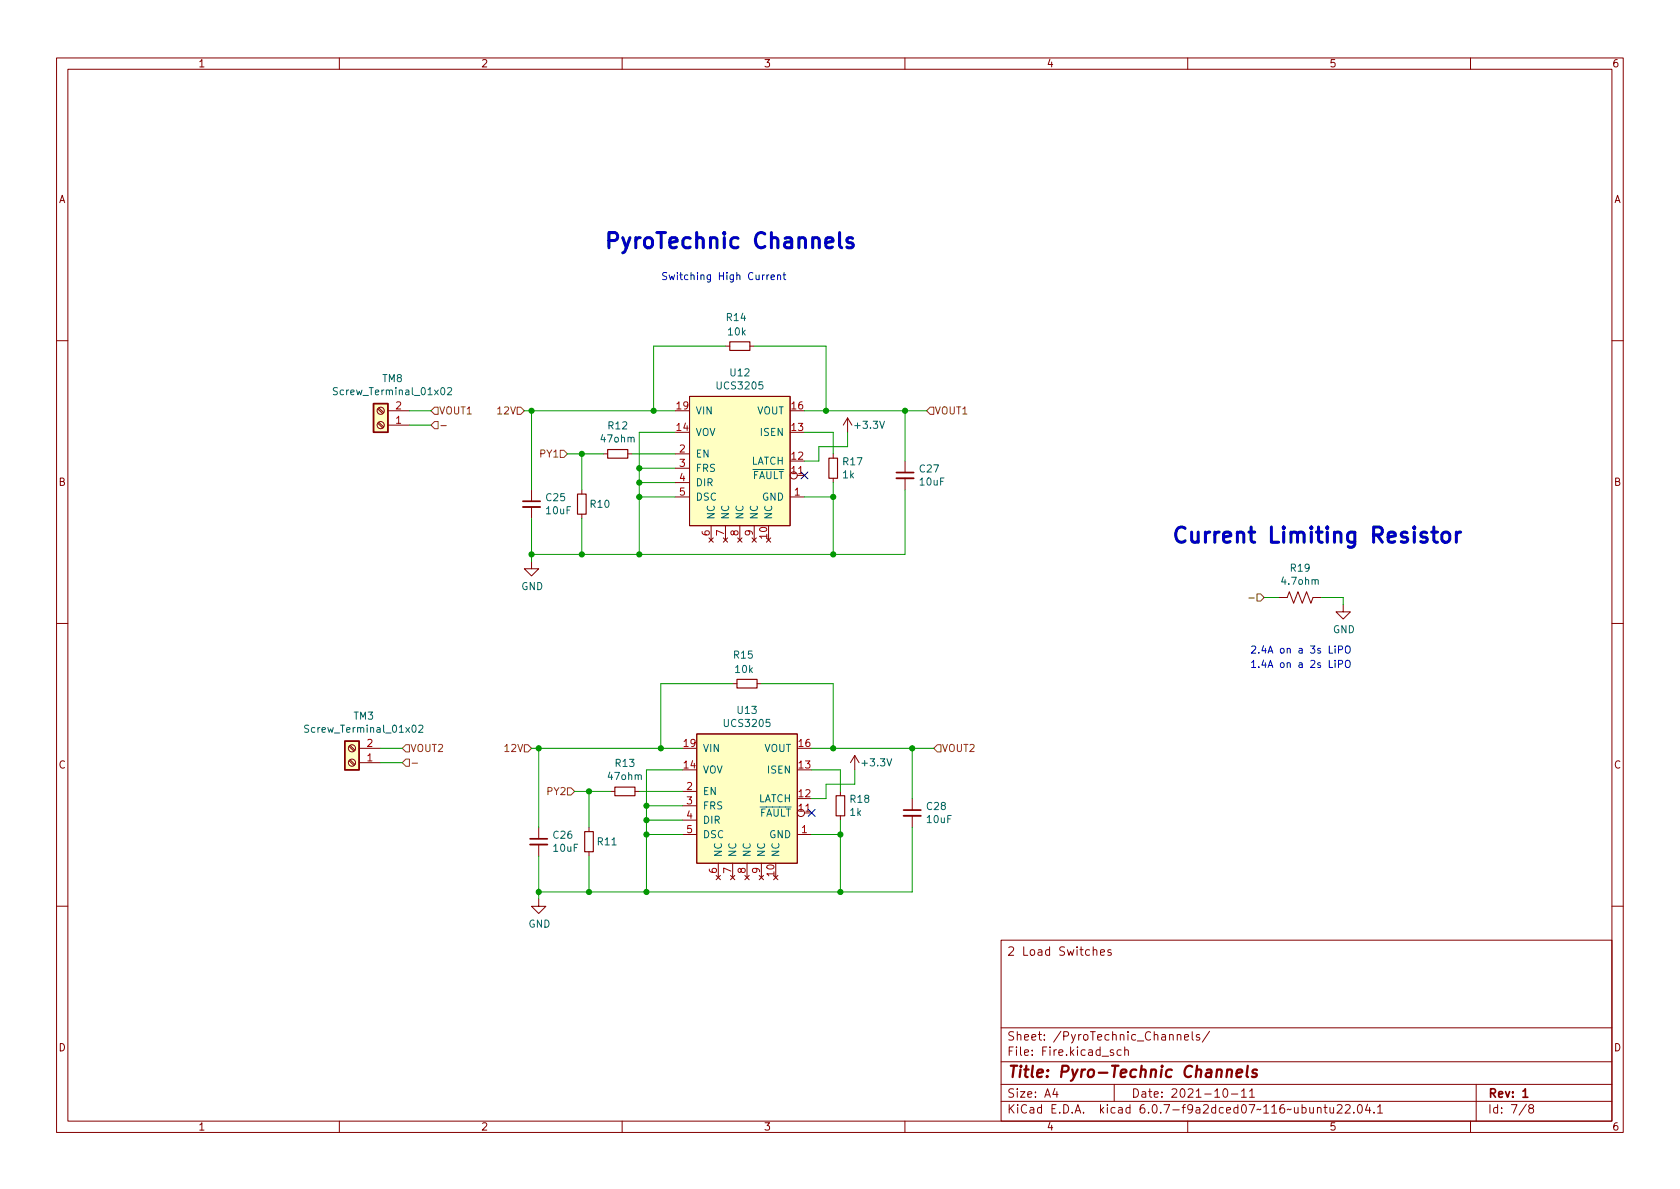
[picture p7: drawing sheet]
<svg xmlns="http://www.w3.org/2000/svg" width="297mm" height="210mm" viewBox="0 0 297 210" stroke-linecap="round" stroke-linejoin="round" font-family="sans-serif">
<g fill="none" stroke="#840000" stroke-width=".18">
<path d="M10 10.2h277v190.1h-277zM12 12.2h273v186.1h-273zM60 10.2v2M110 10.2v2M160 10.2v2M210 10.2v2M260 10.2v2M10 60.2h2M66.8 72.3l.9 .8M66.8 74.8l.9 .9M67 72.1l.8 .9M67 74.7l.8 .8"/>
<path d="M68.6 75.2h3.8M68.6 72.6h3.8M121.9 70.1h17.8v22.9h-17.8zM128.3 61.2h.7M132.6 61.2h.7M149.9 73.9l-.8 1.3M149.9 73.9v2.5M149.9 73.9l.7 1.3M285 60.2h2M94 99.3v1.3h1.2l-1.2 1.2-1.3-1.2h1.3M94 86.6v2M94 89.7v2"/>
<path d="M102.9 86.6v.8M102.9 90.9v.8M106.7 80.3h.7M111 80.3h.8M119.4 80.3h2.5M119.4 87.9h2.5M119.4 82.8h2.5M119.4 85.3h2.5M125.3 95.1l.8 .8M125.7 93v2.5M126.1 95.1l-.8 .8M127.9 95.1l.8 .8"/>
<path d="M128.3 93v2.5M128.7 95.1l-.8 .8M130.4 95.1l.8 .8M130.8 93v2.5M131.2 95.1l-.8 .8M133 95.1l.7 .8M133.3 93v2.5M133.7 95.1l-.7 .8M135.5 95.1l.8 .8M136.3 95.1l-.8 .8M139.7 87.9h2.5M141 84.1h1.2"/>
<path d="M147.3 80.3v.7M147.3 84.6v.7M160 81.5v2.1M160 84.6v2M10 110.2h2M226.1 105.7h1.5l.4-1.1 .7 2.1 .8-2.1 .8 2.1 .7-2.1 .8 2.1 .4-1h1.5M237.5 106.9v1.3h1.3l-1.3 1.3-1.3-1.3h1.3M285 110.2h2M61.7 132l.9 .8M61.7 134.5l.9 .9M61.9 131.8l.9 .9M61.9 134.4l.9 .8"/>
<path d="M63.5 134.9h3.8M63.5 132.3h3.8M107.9 139.9h.8M112.3 139.9h.7M120.6 139.9h2.6M123.2 129.8h17.8v22.8h-17.8zM129.5 120.9h.8M133.9 120.9h.7M148.6 139.9v.8M151.1 133.6l-.7 1.3M151.1 133.6v2.5M151.1 133.6l.8 1.3"/>
<path d="M95.2 159v1.3h1.3l-1.3 1.2-1.2-1.2h1.2M95.2 146.3v2M95.2 149.3v2.1M104.1 146.3v.8M104.1 150.6v.8M120.6 147.6h2.6M120.6 142.5h2.6M120.6 145h2.6M126.6 154.8l.8 .8M127 152.6v2.6M127.4 154.8l-.8 .8M129.2 154.8l.7 .8"/>
<path d="M129.5 152.6v2.6M129.9 154.8l-.7 .8M131.7 154.8l.8 .8M132.1 152.6v2.6M132.5 154.8l-.8 .8M134.2 154.8l.8 .8M134.6 152.6v2.6M135 154.8l-.8 .8M136.8 154.8l.7 .8M137.5 154.8l-.7 .8M141 147.6h2.5M142.2 143.8h1.3"/>
<path d="M148.6 144.3v.7M161.3 141.2v2.1M161.3 144.3v2M10 160.2h2M177 166.3h108v32h-108zM194.6 168.4l.7-.1-.1-.3-.4-.1-.2 .2v.8h.6M196.4 168l-.3-.1-.2 .2v.3l.5 .1v.4h-.5M285 160.2h2M60 198.3v2M110 198.3v2M160 198.3v2M177 194.8h108"/>
<path d="M177 191.8h108M177 187.8h108M177 181.8h108M186.5 192.5l-.4 1h1M186.9 193v1M196.9 185.7l-.4-.1-.2 .2 .1 .3 .5 .1v.4h-.6M197 191.8v3M198.2 185.7l-.4-.1-.3 .3v.4l.1 .3h.6M198.9 185.8l.2-.2 .3 .1 .1 .9M198.9 185.1v1.5M208.1 183.1l.3-.2 .3 .1 .1 .9M208.1 182.9v1"/>
<path d="M209.4 183.4l.7-.1v-.3l-.5-.1-.2 .2 .1 .8h.6M210 198.3v2M210.8 182.4v1.3l.2 .2M212.1 183l-.4-.1-.2 .2 .1 .3 .5 .1v.4h-.6M213.9 182.4l-1.3 1.9M216.4 192.6l.2-.1a.81 .81 0 0 1 .6 .7 .81 .81 0 0 1-.3 .8h-.2a.81 .81 0 0 1-.6-.6 .81 .81 0 0 1 .3-.8zM217.7 193.5h1.2M219.5 193l.4-.5v1.5M219.5 194h.9M220.9 193l.5-.5v1.5M220.9 194h.9M232.9 196l.2-.2 .4 .1 .1 .9"/>
<path d="M232.9 195.8v1M234.1 195.8h.5M234.3 195.3v1.3l.3 .2M235.1 195.8l.1 1h.4l.2-.1M235.8 195.8v1M236.4 195.5l.6-.2 .2 .2 .1 .3-.9 1h.9M237.9 195.5l.5-.2 .2 .2 .1 .3-.9 1h.9M239.4 196.7v.1M240.2 195.4l.2-.1a.81 .81 0 0 1 .5 .7 .81 .81 0 0 1-.3 .8h-.1a.81 .81 0 0 1-.6-.6 .81 .81 0 0 1 .3-.8zM241.8 195.3l-.4 1h1M242.1 195.8v1M242.9 196.7v.1"/>
<path d="M243.6 195.8l.4-.5v1.5M243.6 196.8h.8M260 198.3v2M261 191.8v6.5M269.9 195.3l-1.3 1.9M270.6 196l-.3-.3 .1-.2 .2-.2 .4 .1 .2 .2-.1 .2-.7 .2-.1 .3v.2l.3 .3h.4l.2-.3-.1-.4-.2-.1"/>
<circle cx="67.3" cy="72.6" r=".63"/>
<circle cx="67.3" cy="75.2" r=".63"/>
<circle cx="140.3" cy="84.1" r=".63"/>
<circle cx="62.2" cy="132.3" r=".63"/>
<circle cx="62.2" cy="134.9" r=".63"/>
<circle cx="141.6" cy="143.8" r=".63"/>
</g>
<path d="M92.5 88.6h3M158.5 83.6h3M93.7 148.3h3.1M159.8 143.3h3M269.3 193l.4-.5v1.5M269.3 194h.8" fill="none" stroke="#840000" stroke-width=".3"/>
<path d="M217 189.3a.49 .49 0 0 1 .8 .1l-.1 1.1M218.6 189.8l1-.2v-.4l-.6-.1-.3 .3v1l.1 .1 .6-.1M220.6 188.5l-.2 1.7 .3 .3M222.2 189.2a.49 .49 0 0 0-.8 .3l.1 .2 .7 .2v.2l-.1 .3-.2 .1-.6-.1" fill="none" stroke="#840000" stroke-width=".4"/>
<path d="M107.4 79.5h3.6v1.5h-3.6zM129 60.4h3.6v1.6h-3.6zM102.1 87.4h1.5v3.5h-1.5zM146.6 81h1.5v3.6h-1.5zM108.7 139.2h3.6v1.5h-3.6zM130.3 120.1h3.6v1.6h-3.6zM103.4 147.1h1.5v3.5h-1.5zM147.8 140.7h1.6v3.6h-1.6z" fill="none" stroke="#840000" stroke-width=".2"/>
<path d="M92.5 89.7h3M158.5 84.6h3M93.7 149.3h3.1M159.8 144.3h3" fill="none" stroke="#840000" stroke-width=".33"/>
<g fill="#ffffc2" stroke="#ffffc2" stroke-width=".18">
<path d="M61 131.1h2.5v5h-2.5z"/>
<path d="M66 71.4h2.6v5h-2.6z"/>
<path d="M121.9 70.1h17.8v22.9h-17.8z"/>
<path d="M123.2 129.8h17.8v22.8h-17.8z"/>
</g>
<path d="M66 71.4h2.6v5h-2.6zM61 131.1h2.5v5h-2.5z" fill="none" stroke="#840000" stroke-width=".25"/>
<path d="M59.7 68.6l-.5-.1-.2 .2v.3l.5 .3 .2 .3-.3 .2-.5-.1M79.1 68.7l.5-.2 .3 .4-.8 .9h.8M54.6 128.3l-.5-.1-.2 .2v.3l.6 .3 .1 .3-.3 .2-.4-.1M74 128.4l.5-.2 .3 .4-.8 .9h.8" fill="none" stroke="#006464" stroke-width=".18"/>
<g fill="none" stroke="#725600" stroke-width=".18">
<path d="M76.8 74.5h.7v1.3h-.7l-.6-.6zM76.8 72h.7v1.3h-.7l-.6-.7zM78 75.3h.9M91.4 72h.7l.6 .6-.6 .7h-.7zM99.1 79.6h.6l.6 .7-.6 .6h-.6zM164.5 72h.6v1.3h-.6l-.7-.7zM220.8 105.7h1M222.2 105h.7l.6 .7-.6 .6h-.7zM71.1 134.9l.7-.7h.6v1.3h-.6zM71.8 131.7h.6v1.3h-.6l-.7-.7zM72.9 135h.9M92.7 131.7h.6l.7 .6-.7 .7h-.6z"/>
<path d="M100.3 139.3h.7l.6 .6-.6 .7h-.7zM165.7 131.7h.7v1.3h-.7l-.6-.7z"/>
</g>
<path d="M148.4 41.1v2.3l.2 .3 .2 .1M150.7 42.1l-.6-.1-.2 .1-.2 .3 .2 .4 .8 .2 .2 .3-.2 .4-.2 .1-.8-.1M253.1 94.1h1.1M253.5 93.2v2.3l.1 .3 .6 .1M255.2 94.2a.73 .73 0 0 1 1.1 .4v.8a.73 .73 0 0 1-.7 .5 .73 .73 0 0 1-.7-.5v-.8zM257.5 94.1v1.8M258.3 94.1a.69 .69 0 0 0-.8 .5" fill="none" stroke="#0000c2" stroke-width=".54"/>
<g fill="none" stroke="#0000c2" stroke-width=".18">
<path d="M135.6 48.6v.9M136 48.6l-.4 .3M136.3 49l.6-.1v-.2l-.4-.1-.2 .2 .1 .6h.5M137.5 48.7l.2-.1 .3 .1v.8M137.5 48.6v.9M138.4 48.6h.5M138.6 48.2v1.1l.3 .2M236.1 116.8v.1M236.1 114.2v.1M236.1 114.7v.8M236.1 117.2v.8M236.7 117.4h.6l.1-.2-.1-.3-.6-.1v1.2"/>
<path d="M236.7 114.9l.6-.1 .1-.1-.1-.4-.6-.1v1.3M237.9 116.9l.3-.1a.43 .43 0 0 1 .5 .4v.4a.42 .42 0 0 1-.4 .5 .42 .42 0 0 1-.4-.5zM237.9 114.4l.3-.2a.43 .43 0 0 1 .5 .5v.4a.42 .42 0 0 1-.4 .4 .42 .42 0 0 1-.4-.4z"/>
</g>
<g fill="none" stroke="#009600" stroke-width=".18">
<path d="M72.4 72.6h3.8M72.4 75.2h3.8M92.7 72.6h26.7M94 72.6v14M119.4 76.4h-6.4v21.6M128.3 61.2h-12.7v11.4M133.3 61.2h12.7v11.4M142.2 76.4h5.1v3.9M142.2 72.6h21.6M149.9 76.4v2.6h-5.1v2.5h-2.6M160 72.6v8.9M94 91.7v7.6"/>
<path d="M100.3 80.3h6.4M102.9 80.3v6.3M102.9 91.7v6.3M111.8 80.3h7.6M113 87.9h6.4M113 85.3h6.4M113 82.8h6.4M142.2 87.9h5.1M147.3 85.3v12.7M160 86.6v11.4h-66M223.5 105.7h2.6M233.7 105.7h3.8v1.2"/>
<path d="M67.3 132.3h3.8M67.3 134.9h3.8M94 132.3h26.6M95.2 132.3v14M101.6 139.9h6.3M104.1 139.9v6.4M113 139.9h7.6M120.6 136.1h-6.3v21.6M129.5 120.9h-12.7v11.4M134.6 120.9h12.7v11.4M143.5 132.3h21.6M143.5 136.1h5.1v3.8"/>
<path d="M151.1 136.1v2.6h-5.1v2.5h-2.5M161.3 132.3v8.9M95.2 151.4v7.6M104.1 151.4v6.3M114.3 145h6.3M114.3 142.5h6.3M114.3 147.6h6.3M143.5 147.6h5.1M148.6 145v12.7M161.3 146.3v11.4h-66.1"/>
</g>
<path d="M141.6 83.5l1.2 1.2M142.8 83.5l-1.2 1.2M142.9 143.1l1.2 1.3M144.1 143.1l-1.2 1.3" fill="none" stroke="#000084" stroke-width=".18"/>
<g fill="#009600" stroke="#009600" stroke-width=".18">
<circle cx="94" cy="98" r=".46"/>
<circle cx="102.9" cy="98" r=".46"/>
<circle cx="104.1" cy="157.7" r=".46"/>
<circle cx="95.2" cy="157.7" r=".46"/>
<circle cx="95.2" cy="132.3" r=".46"/>
<circle cx="146" cy="72.6" r=".46"/>
<circle cx="147.3" cy="132.3" r=".46"/>
<circle cx="147.3" cy="87.9" r=".46"/>
<circle cx="147.3" cy="98" r=".46"/>
<circle cx="160" cy="72.6" r=".46"/>
<circle cx="113" cy="87.9" r=".46"/>
<circle cx="113" cy="98" r=".46"/>
<circle cx="115.6" cy="72.6" r=".46"/>
<circle cx="113" cy="82.8" r=".46"/>
<circle cx="113" cy="85.3" r=".46"/>
<circle cx="102.9" cy="80.3" r=".46"/>
<circle cx="94" cy="72.6" r=".46"/>
<circle cx="114.3" cy="157.7" r=".46"/>
<circle cx="114.3" cy="147.6" r=".46"/>
<circle cx="114.3" cy="142.5" r=".46"/>
<circle cx="114.3" cy="145" r=".46"/>
<circle cx="104.1" cy="139.9" r=".46"/>
<circle cx="116.8" cy="132.3" r=".46"/>
<circle cx="148.6" cy="157.7" r=".46"/>
<circle cx="148.6" cy="147.6" r=".46"/>
<circle cx="161.3" cy="132.3" r=".46"/>
</g>
<g font-size="3.7" fill="#0000c2">
<text x="106.7" y="43.9">PyroTechnic Channels</text>
<text x="207" y="96">Current Limiting Resistor</text>
</g>
<text font-size="2.8" fill="#840000" x="178" y="190.6">Title: Pyro-Technic Channels</text>
<g font-size="2.1" fill="#840000">
<text x="178" y="169">2 Load Switches</text>
<text x="178" y="184">Sheet: /PyroTechnic_Channels/</text>
<text x="178" y="186.7">File: Fire.kicad_sch</text>
<text x="178" y="196.9">KiCad E.D.A. kicad 6.0.7-f9a2dced07~116~ubuntu22.04.1</text>
<text x="178" y="194.1">Size: A4</text>
<text x="200" y="194.1">Date: 2021-10-11</text>
<text x="263" y="194.1">Rev: 1</text>
<text x="263" y="196.9">Id: 7/8</text>
</g>
<g font-size="1.8" fill="#840000">
<text x="35" y="11.9">1</text>
<text x="85" y="11.9">2</text>
<text x="135" y="11.9">3</text>
<text x="185" y="11.9">4</text>
<text x="235" y="11.9">5</text>
<text x="285" y="11.9">6</text>
<text x="10.3" y="35.9">A</text>
<text x="285.3" y="35.9">A</text>
<text x="10.3" y="85.9">B</text>
<text x="285.3" y="85.9">B</text>
<text x="10.3" y="135.9">C</text>
<text x="285.3" y="135.9">C</text>
<text x="10.3" y="185.9">D</text>
<text x="285.3" y="185.9">D</text>
<text x="35" y="199.9">1</text>
<text x="85" y="199.9">2</text>
<text x="135" y="199.9">3</text>
<text x="185" y="199.9">4</text>
<text x="235" y="199.9">5</text>
<text x="285" y="199.9">6</text>
</g>
<g font-size="1.8" fill="#0000c2">
<text x="116.8" y="49.5">Switching High Current</text>
<text x="221" y="118.1">1.4A on a 2s LiPO</text>
<text x="221" y="115.6">2.4A on a 3s LiPO</text>
</g>
<g font-size="1.8" fill="#006464">
<text x="128.5" y="56.8">R14</text>
<text x="128.8" y="59.3">10k</text>
<text x="59.7" y="69.9">Screw_Terminal_01x02</text>
<text x="67.6" y="67.6">TM8</text>
<text x="127" y="68.9">UCS3205</text>
<text x="129.2" y="66.5">U12</text>
<text x="107.6" y="75.9">R12</text>
<text x="122.9" y="77.1">VOV</text>
<text x="122.9" y="73.3">VIN</text>
<text x="133.8" y="73.3">VOUT</text>
<text x="134.6" y="77.1">ISEN</text>
<text x="151.3" y="75.8">+3.3V</text>
<text x="106.4" y="78.2">47ohm</text>
<text x="122.9" y="80.9">EN</text>
<text x="122.9" y="83.4">FRS</text>
<text x="132.7" y="82.2">LATCH</text>
<text x="149.1" y="82.3">R17</text>
<text x="162.7" y="83.5">C27</text>
<text x="96.6" y="88.6">C25</text>
<text x="104.4" y="89.8">R10</text>
<text x="122.9" y="86">DIR</text>
<text x="122.9" y="88.5">DSC</text>
<text x="131.5" y="84.7">~{FAULT}</text>
<text x="134.8" y="88.5">GND</text>
<text x="149" y="84.6">1k</text>
<text x="162.7" y="85.8">10uF</text>
<text x="96.7" y="90.9">10uF</text>
<text x="126.4" y="91.9" transform="rotate(-90 126.4 91.9)">NC</text>
<text x="128.9" y="91.9" transform="rotate(-90 128.9 91.9)">NC</text>
<text x="131.4" y="91.9" transform="rotate(-90 131.4 91.9)">NC</text>
<text x="134" y="91.9" transform="rotate(-90 134 91.9)">NC</text>
<text x="136.5" y="91.9" transform="rotate(-90 136.5 91.9)">NC</text>
<text x="228.2" y="101.1">R19</text>
<text x="92.1" y="104.3">GND</text>
<text x="226.8" y="103.4">4.7ohm</text>
<text x="235.7" y="112">GND</text>
<text x="129.8" y="116.5">R15</text>
<text x="130.1" y="119">10k</text>
<text x="54.6" y="129.6">Screw_Terminal_01x02</text>
<text x="62.5" y="127.2">TM3</text>
<text x="128.2" y="128.5">UCS3205</text>
<text x="130.5" y="126.2">U13</text>
<text x="107.6" y="137.9">47ohm</text>
<text x="108.9" y="135.6">R13</text>
<text x="124.2" y="136.8">VOV</text>
<text x="124.2" y="133">VIN</text>
<text x="135" y="133">VOUT</text>
<text x="135.8" y="136.8">ISEN</text>
<text x="152.6" y="135.5">+3.3V</text>
<text x="124.2" y="140.6">EN</text>
<text x="124.2" y="143.1">FRS</text>
<text x="134" y="141.9">LATCH</text>
<text x="150.4" y="142">R18</text>
<text x="163.9" y="143.2">C28</text>
<text x="97.9" y="148.3">C26</text>
<text x="105.7" y="149.5">R11</text>
<text x="124.2" y="145.7">DIR</text>
<text x="124.2" y="148.2">DSC</text>
<text x="132.8" y="144.4">~{FAULT}</text>
<text x="136" y="148.2">GND</text>
<text x="150.3" y="144.3">1k</text>
<text x="164" y="145.5">10uF</text>
<text x="97.9" y="150.6">10uF</text>
<text x="127.6" y="151.6" transform="rotate(-90 127.6 151.6)">NC</text>
<text x="130.2" y="151.6" transform="rotate(-90 130.2 151.6)">NC</text>
<text x="132.7" y="151.6" transform="rotate(-90 132.7 151.6)">NC</text>
<text x="135.3" y="151.6" transform="rotate(-90 135.3 151.6)">NC</text>
<text x="137.8" y="151.6" transform="rotate(-90 137.8 151.6)">NC</text>
<text x="93.4" y="164">GND</text>
</g>
<g font-size="1.8" fill="#a90000">
<text x="70" y="74.9">1</text>
<text x="70" y="72.4">2</text>
<text x="119.7" y="76.2">14</text>
<text x="119.7" y="72.4">19</text>
<text x="140" y="76.2">13</text>
<text x="140" y="72.4">16</text>
<text x="120.2" y="80">2</text>
<text x="120.2" y="82.5">3</text>
<text x="140" y="83.8">11</text>
<text x="140" y="81.3">12</text>
<text x="120.2" y="85.1">4</text>
<text x="120.2" y="87.6">5</text>
<text x="140.5" y="87.6">1</text>
<text x="125.5" y="94.7" transform="rotate(-90 125.5 94.7)">6</text>
<text x="128" y="94.7" transform="rotate(-90 128 94.7)">7</text>
<text x="130.6" y="94.7" transform="rotate(-90 130.6 94.7)">8</text>
<text x="133.1" y="94.7" transform="rotate(-90 133.1 94.7)">9</text>
<text x="135.6" y="95.2" transform="rotate(-90 135.6 95.2)">10</text>
<text x="64.9" y="134.6">1</text>
<text x="64.9" y="132.1">2</text>
<text x="120.9" y="135.9">14</text>
<text x="120.9" y="132.1">19</text>
<text x="141.3" y="135.9">13</text>
<text x="141.3" y="132.1">16</text>
<text x="121.4" y="139.7">2</text>
<text x="121.4" y="142.2">3</text>
<text x="141.3" y="143.5">11</text>
<text x="141.3" y="141">12</text>
<text x="121.4" y="144.8">4</text>
<text x="121.4" y="147.3">5</text>
<text x="141.7" y="147.3">1</text>
<text x="126.7" y="154.4" transform="rotate(-90 126.7 154.4)">6</text>
<text x="129.3" y="154.4" transform="rotate(-90 129.3 154.4)">7</text>
<text x="131.8" y="154.4" transform="rotate(-90 131.8 154.4)">8</text>
<text x="134.4" y="154.4" transform="rotate(-90 134.4 154.4)">9</text>
<text x="136.9" y="154.9" transform="rotate(-90 136.9 154.9)">10</text>
</g>
<g font-size="1.8" fill="#725600">
<text x="77.6" y="73.3">VOUT1</text>
<text x="88.2" y="73.3">12V</text>
<text x="165.2" y="73.3">VOUT1</text>
<text x="95.6" y="80.9">PY1</text>
<text x="72.5" y="133">VOUT2</text>
<text x="89.5" y="133">12V</text>
<text x="166.5" y="133">VOUT2</text>
<text x="96.9" y="140.6">PY2</text>
</g>
</svg>
